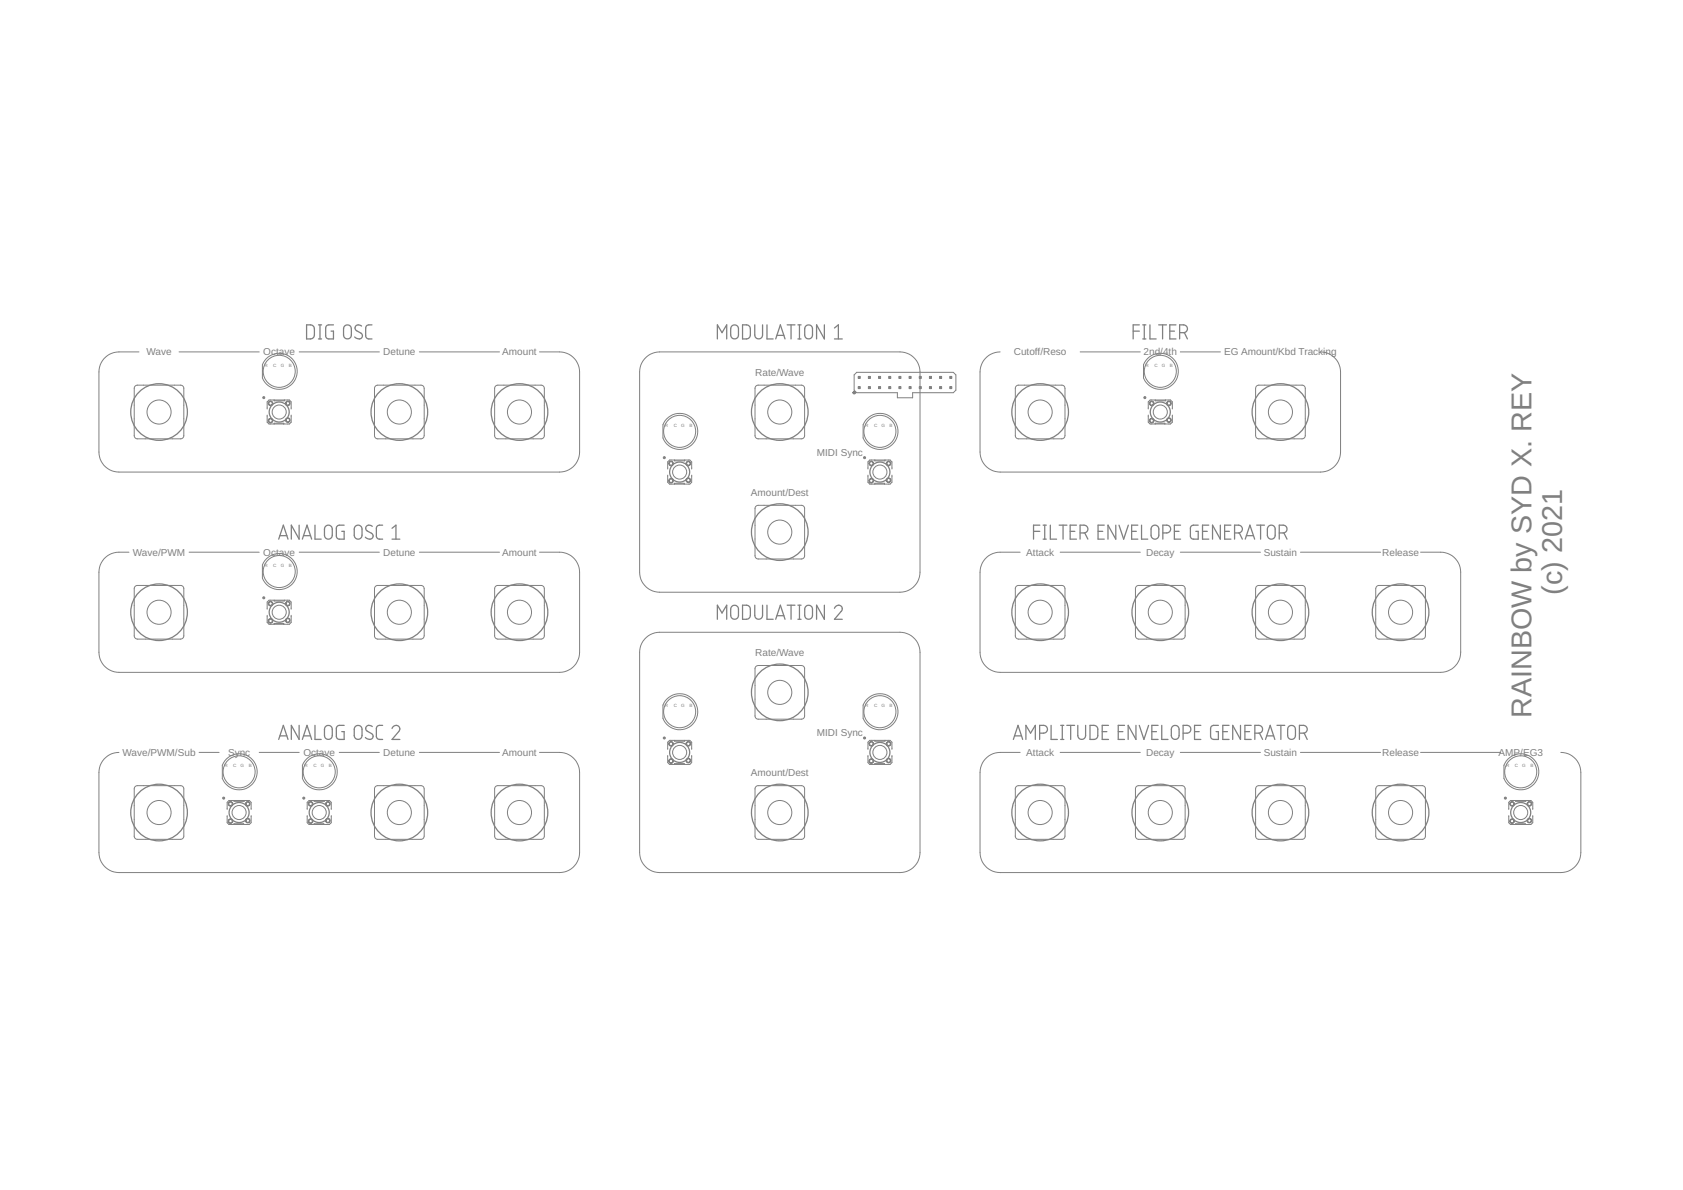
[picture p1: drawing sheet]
<svg xmlns="http://www.w3.org/2000/svg" width="420mm" height="297mm" viewBox="0 0 420 297" stroke-linecap="round" stroke-linejoin="round" font-family="sans-serif">
<g fill="none" stroke="#808080" stroke-width=".25">
<path d="M33.7 96.4l.6-.3h10.8l.6 .3 .2 .5v11.8l-.2 .6-.6 .2h-10.8l-.6-.2-.2-.6v-11.8zM34.7 87.8h-5a5 5 0 0 0-5 5v20a5 5 0 0 0 5 5h110a5 5 0 0 0 5-5v-20a5 5 0 0 0-5-5h-5M44.7 87.8h20M68.4 99.8v.3h2.6v-.3M74.7 87.8h20M93.7 96.4l.6-.3h10.8l.6 .3 .2 .5v11.8l-.2 .6-.6 .2h-10.8l-.6-.2-.2-.6v-11.8zM104.7 87.8h20M123.7 96.4l.6-.3h10.8l.6 .3 .2 .5v11.8l-.2 .6-.6 .2h-10.8l-.6-.2-.2-.6v-11.8zM161.4 89.1l1.5-.9 1.8-.4h60a5 5 0 0 1 5 5v50a5 5 0 0 1-5 5h-60a5 5 0 0 1-5-5v-50l.3-1.7 .6-1.1zM188.7 96.4l.6-.3h10.8l.5 .3 .3 .5v11.8l-.3 .6-.5 .2h-10.8l-.6-.2-.2-.6v-11.8zM213.9 92.9h24.1l.6 .7v3.8l-.6 .6h-10.2v1.3h-3.8v-1.3h-10.1l-.7-.6v-3.8zM249.7 87.8a5 5 0 0 0-5 5v20a5 5 0 0 0 5 5h80a5 5 0 0 0 5-5v-20a5 5 0 0 0-5-5"/>
<path d="M253.7 96.4l.6-.3h10.8l.5 .3 .3 .5v11.8l-.3 .6-.5 .2h-10.8l-.6-.2-.2-.6v-11.8zM269.7 87.8h15M288.4 99.8v.3h2.5v-.3M294.7 87.8h10M313.7 96.4l.6-.3h10.8l.5 .3 .3 .5v11.8l-.3 .6-.5 .2h-10.8l-.6-.2-.2-.6v-11.8zM66.7 103.6v1.8l.5 .4h5l.5-.4v-1.8M66.7 102.1v-1.8l.5-.5h5l.5 .5v1.8M68.4 105.8v-.2h2.4v.2M166.7 118.6v1.8l.5 .4h5l.5-.4v-1.8M166.7 117.1v-1.8l.5-.5h5l.5 .5v1.8M168.4 114.8v.2h2.5v-.2M216.7 118.6v1.8l.4 .4h5.1l.5-.4v-1.8"/>
<path d="M216.7 117.1v-1.8l.4-.5h5.1l.5 .5v1.8M218.4 114.8v.2h2.5v-.2M286.7 103.6v1.8l.4 .4h5.1l.5-.4v-1.8M286.7 102.1v-1.8l.4-.5h5.1l.5 .5v1.8M288.4 105.8v-.2h2.4v.2M32.2 137.8a9.1 9.1 0 0 0-4.3 .4 5 5 0 0 0-3.2 4.6v20a5 5 0 0 0 5 5h110a5 5 0 0 0 5-5v-20a5 5 0 0 0-5-5h-5M47.2 137.8h17.5M74.7 137.8h20M104.7 137.8h20M168.4 120.8v-.2h2.4v.2M188.7 126.4l.6-.3h10.8l.5 .3 .3 .5v11.8l-.3 .6-.5 .2h-10.8l-.6-.2-.2-.6v-11.8zM218.4 120.8v-.2h2.4v.2"/>
<path d="M254.7 137.8h-5a5 5 0 0 0-5 5v20a5 5 0 0 0 5 5h110a5 5 0 0 0 5-5v-20a5 5 0 0 0-5-5h-5.1M264.7 137.8h20M294.7 137.8h20M324.7 137.8h20M33.7 146.4l.6-.3h10.8l.6 .3 .2 .5v11.8l-.2 .6-.6 .2h-10.8l-.6-.2-.2-.6v-11.8zM66.7 152.1v-1.8l.5-.5h5l.5 .5v1.8M66.7 153.6v1.8l.5 .4h5l.5-.4v-1.8M68.4 149.8v.2h2.6v-.2M68.4 155.8v-.2h2.4v.2M93.7 146.4l.6-.3h10.8l.6 .3 .2 .5v11.8l-.2 .6-.6 .2h-10.8l-.6-.2-.2-.6v-11.8zM123.7 146.4l.6-.3h10.8l.6 .3 .2 .5v11.8l-.2 .6-.6 .2h-10.8l-.6-.2-.2-.6v-11.8zM161.4 159.1l1.5-.9 1.8-.4h60a5 5 0 0 1 5 5v50a5 5 0 0 1-5 5h-60a5 5 0 0 1-5-5v-50l.3-1.7 .6-1.1z"/>
<path d="M253.7 146.4l.6-.3h10.8l.5 .3 .3 .5v11.8l-.3 .6-.5 .2h-10.8l-.6-.2-.2-.6v-11.8zM283.7 146.4l.6-.3h10.8l.5 .3 .3 .5v11.8l-.3 .6-.5 .2h-10.8l-.6-.2-.2-.6v-11.8zM313.7 146.4l.6-.3h10.8l.5 .3 .3 .5v11.8l-.3 .6-.5 .2h-10.8l-.6-.2-.2-.6v-11.8zM343.7 146.4l.6-.3h10.7l.6 .3 .3 .5v11.8l-.3 .6-.6 .2h-10.7l-.6-.2-.2-.6v-11.8zM188.7 166.3l.6-.2h10.8l.5 .2 .3 .6v11.8l-.3 .6-.5 .2h-10.8l-.6-.2-.2-.6v-11.8zM29.7 187.8a5 5 0 0 0-5 5v20a5 5 0 0 0 5 5h110a5 5 0 0 0 5-5v-20a5 5 0 0 0-5-5h-5M33.7 196.3l.6-.2h10.8l.6 .2 .2 .6v11.8l-.2 .6-.6 .2h-10.8l-.6-.2-.2-.6v-11.8zM49.7 187.8h5M58.4 199.8v.2h2.6v-.2M64.7 187.8h10M78.4 199.8v.2h2.6v-.2M84.7 187.8h10"/>
<path d="M93.7 196.3l.6-.2h10.8l.6 .2 .2 .6v11.8l-.2 .6-.6 .2h-10.8l-.6-.2-.2-.6v-11.8zM104.7 187.8h20M123.7 196.3l.6-.2h10.8l.6 .2 .2 .6v11.8l-.2 .6-.6 .2h-10.8l-.6-.2-.2-.6v-11.8zM166.7 187v-1.7l.5-.5h5l.5 .5v1.7M166.7 188.6v1.8l.5 .4h5l.5-.4v-1.8M168.4 184.8v.2h2.5v-.2M168.4 190.8v-.2h2.4v.2M188.7 196.3l.6-.2h10.8l.5 .2 .3 .6v11.8l-.3 .6-.5 .2h-10.8l-.6-.2-.2-.6v-11.8zM216.7 187v-1.7l.4-.5h5.1l.5 .5v1.7M216.7 188.6v1.8l.4 .4h5.1l.5-.4v-1.8M218.4 184.8v.2h2.5v-.2M218.4 190.8v-.2h2.4v.2"/>
<path d="M253.7 196.3l.6-.2h10.8l.5 .2 .3 .6v11.8l-.3 .6-.5 .2h-10.8l-.6-.2-.2-.6v-11.8zM254.7 187.8h-5a5 5 0 0 0-5 5v20a5 5 0 0 0 5 5h140a5 5 0 0 0 5-5v-20a5 5 0 0 0-5-5M264.7 187.8h20M283.7 196.3l.6-.2h10.8l.5 .2 .3 .6v11.8l-.3 .6-.5 .2h-10.8l-.6-.2-.2-.6v-11.8zM294.7 187.8h20M313.7 196.3l.6-.2h10.8l.5 .2 .3 .6v11.8l-.3 .6-.5 .2h-10.8l-.6-.2-.2-.6v-11.8zM324.7 187.8h20M343.7 196.3l.6-.2h10.7l.6 .2 .3 .6v11.8l-.3 .6-.6 .2h-10.7l-.6-.2-.2-.6v-11.8zM354.6 187.8h20M378.4 199.8v.2h2.5v-.2M56.7 203.6v1.8l.4 .4h5.1l.5-.4v-1.8M56.7 202.1v-1.8l.4-.5h5.1l.5 .5v1.8"/>
<path d="M58.4 205.8v-.2h2.4v.2M76.7 203.6v1.8l.5 .4h5l.5-.4v-1.8M76.7 202.1v-1.8l.5-.5h5l.5 .5v1.8M78.4 205.8v-.2h2.4v.2M376.7 203.6v1.8l.4 .4h5.1l.5-.4v-1.8M376.7 202.1v-1.8l.4-.5h5.1l.5 .5v1.8M378.4 205.8v-.2h2.4v.2"/>
<circle cx="69.7" cy="92.7" r="4.5"/>
<circle cx="69.7" cy="92.7" r="4"/>
<circle cx="289.7" cy="92.7" r="4.5"/>
<circle cx="289.7" cy="92.7" r="4"/>
<circle cx="39.7" cy="102.8" r="3"/>
<circle cx="69.7" cy="102.8" r="1.76"/>
<circle cx="99.7" cy="102.8" r="3"/>
<circle cx="129.7" cy="102.8" r="3"/>
<circle cx="169.7" cy="107.7" r="4"/>
<circle cx="169.7" cy="117.8" r="1.76"/>
<circle cx="169.7" cy="107.7" r="4.5"/>
<circle cx="194.7" cy="102.8" r="3"/>
<circle cx="219.7" cy="107.7" r="4"/>
<circle cx="219.7" cy="117.8" r="1.76"/>
<circle cx="219.7" cy="107.7" r="4.5"/>
<circle cx="259.7" cy="102.8" r="3"/>
<circle cx="289.7" cy="102.8" r="1.76"/>
<circle cx="319.7" cy="102.8" r="3"/>
<circle cx="194.7" cy="132.8" r="3"/>
<circle cx="39.7" cy="152.8" r="3"/>
<circle cx="69.7" cy="142.7" r="4"/>
<circle cx="69.7" cy="142.7" r="4.5"/>
<circle cx="69.7" cy="152.8" r="1.76"/>
<circle cx="99.7" cy="152.8" r="3"/>
<circle cx="129.7" cy="152.8" r="3"/>
<circle cx="259.7" cy="152.8" r="3"/>
<circle cx="289.7" cy="152.8" r="3"/>
<circle cx="319.7" cy="152.8" r="3"/>
<circle cx="349.7" cy="152.8" r="3"/>
<circle cx="169.7" cy="177.7" r="4"/>
<circle cx="169.7" cy="177.7" r="4.5"/>
<circle cx="194.7" cy="172.8" r="3"/>
<circle cx="219.7" cy="177.7" r="4"/>
<circle cx="219.7" cy="177.7" r="4.5"/>
<circle cx="59.7" cy="192.6" r="4.5"/>
<circle cx="59.7" cy="192.7" r="4"/>
<circle cx="79.7" cy="192.6" r="4.5"/>
<circle cx="79.7" cy="192.7" r="4"/>
<circle cx="169.7" cy="187.8" r="1.76"/>
<circle cx="219.7" cy="187.8" r="1.76"/>
<circle cx="379.6" cy="192.6" r="4.5"/>
<circle cx="379.6" cy="192.7" r="4"/>
<circle cx="39.7" cy="202.8" r="3"/>
<circle cx="59.7" cy="202.8" r="1.76"/>
<circle cx="79.7" cy="202.8" r="1.76"/>
<circle cx="99.7" cy="202.8" r="3"/>
<circle cx="129.7" cy="202.8" r="3"/>
<circle cx="194.7" cy="202.8" r="3"/>
<circle cx="259.7" cy="202.8" r="3"/>
<circle cx="289.7" cy="202.8" r="3"/>
<circle cx="319.7" cy="202.8" r="3"/>
<circle cx="349.7" cy="202.8" r="3"/>
<circle cx="379.6" cy="202.8" r="1.76"/>
</g>
<g fill="#808080" stroke="#808080" stroke-width=".25">
<path d="M213.1 97.7a.32 .32 0 0 1 .4 .2 .32 .32 0 0 1-.2 .4 .32 .32 0 0 1-.4-.3h.1a.19 .19 0 0 1 .3-.1 .19 .19 0 0 1 0 .3l-.4-.2z" fill-rule="evenodd"/>
<path d="M67.1 104.6a.58 .58 0 0 1 .9 .1 .58 .58 0 0 1-.3 .9 .58 .58 0 0 1-.7-.6h.1a.43 .43 0 0 1 .6-.4 .43 .43 0 0 1 .2 .6 .43 .43 0 0 1-.8 0l-.1-.2z" fill-rule="evenodd"/>
<path d="M71.4 104.5a.58 .58 0 0 1 1 .1 .58 .58 0 0 1-.4 .8 .58 .58 0 0 1-.7-.5h.1a.43 .43 0 0 1 .6-.5 .43 .43 0 0 1 .2 .7 .43 .43 0 0 1-.7-.1l-.2-.1z" fill-rule="evenodd"/>
<path d="M71.4 100.3a.58 .58 0 0 1 1 .1 .58 .58 0 0 1-.4 .8 .58 .58 0 0 1-.7-.5h.1a.43 .43 0 0 1 .6-.5 .43 .43 0 0 1 .2 .7 .43 .43 0 0 1-.7-.1l-.2-.1z" fill-rule="evenodd"/>
<path d="M67.1 100.3a.58 .58 0 0 1 .9 .1 .58 .58 0 0 1-.3 .8 .58 .58 0 0 1-.7-.5h.1a.43 .43 0 0 1 .6-.5 .43 .43 0 0 1 .2 .7 .43 .43 0 0 1-.8-.1l-.1-.1z" fill-rule="evenodd"/>
<path d="M67.1 154.6a.58 .58 0 0 1 .9 .1 .58 .58 0 0 1-.3 .9 .58 .58 0 0 1-.7-.6h.1a.44 .44 0 0 1 .6-.4 .44 .44 0 0 1 .2 .7 .44 .44 0 0 1-.8-.1l-.1-.2z" fill-rule="evenodd"/>
<path d="M71.4 154.5a.58 .58 0 0 1 1 .1 .58 .58 0 0 1-.4 .8 .58 .58 0 0 1-.7-.5h.1a.44 .44 0 0 1 .6-.5 .44 .44 0 0 1 .2 .7 .44 .44 0 0 1-.7-.1l-.2-.1z" fill-rule="evenodd"/>
<path d="M71.4 150.3a.58 .58 0 0 1 1 .1 .58 .58 0 0 1-.4 .8 .58 .58 0 0 1-.7-.5h.1a.44 .44 0 0 1 .6-.5 .44 .44 0 0 1 .2 .7 .44 .44 0 0 1-.7-.1l-.2-.1z" fill-rule="evenodd"/>
<path d="M67.1 150.3a.58 .58 0 0 1 .9 .1 .58 .58 0 0 1-.3 .8 .58 .58 0 0 1-.7-.5h.1a.44 .44 0 0 1 .6-.5 .44 .44 0 0 1 .2 .7 .44 .44 0 0 1-.8-.1l-.1-.1z" fill-rule="evenodd"/>
<path d="M77.1 204.6a.59 .59 0 0 1 1 .1 .59 .59 0 0 1-.4 .9 .59 .59 0 0 1-.8-.6h.2a.43 .43 0 0 1 .6-.4 .43 .43 0 0 1 .1 .7 .43 .43 0 0 1-.7-.2l-.2-.1z" fill-rule="evenodd"/>
<path d="M81.4 204.4a.59 .59 0 0 1 1 .2 .59 .59 0 0 1-.4 .8 .59 .59 0 0 1-.7-.5h.1a.43 .43 0 0 1 .6-.4 .43 .43 0 0 1 .1 .7 .43 .43 0 0 1-.7-.2l-.1-.1z" fill-rule="evenodd"/>
<path d="M81.4 200.2a.59 .59 0 0 1 1 .2 .59 .59 0 0 1-.4 .8 .59 .59 0 0 1-.7-.5h.1a.43 .43 0 0 1 .6-.4 .43 .43 0 0 1 .1 .7 .43 .43 0 0 1-.7-.2l-.1-.1z" fill-rule="evenodd"/>
<path d="M77.1 200.2a.59 .59 0 0 1 1 .2 .59 .59 0 0 1-.4 .8 .59 .59 0 0 1-.8-.5h.2a.43 .43 0 0 1 .6-.4 .43 .43 0 0 1 .1 .7 .43 .43 0 0 1-.7-.2l-.2-.1z" fill-rule="evenodd"/>
<path d="M57.1 204.6a.58 .58 0 0 1 .9 .1 .58 .58 0 0 1-.3 .8 .58 .58 0 0 1-.7-.5h.1a.43 .43 0 0 1 .6-.4 .43 .43 0 0 1 .1 .7 .43 .43 0 0 1-.7-.2l-.1-.1z" fill-rule="evenodd"/>
<path d="M61.4 204.4a.58 .58 0 0 1 1 .1 .58 .58 0 0 1-.4 .9 .58 .58 0 0 1-.7-.5h.1a.43 .43 0 0 1 .6-.4 .43 .43 0 0 1 .1 .7 .43 .43 0 0 1-.7-.2l-.1-.1z" fill-rule="evenodd"/>
<path d="M61.4 200.2a.58 .58 0 0 1 1 .2 .58 .58 0 0 1-.4 .8 .58 .58 0 0 1-.7-.5h.1a.43 .43 0 0 1 .6-.4 .43 .43 0 0 1 .1 .7 .43 .43 0 0 1-.7-.2l-.1-.1z" fill-rule="evenodd"/>
<path d="M57.1 200.2a.58 .58 0 0 1 .9 .2 .58 .58 0 0 1-.3 .8 .58 .58 0 0 1-.7-.5h.1a.43 .43 0 0 1 .6-.4 .43 .43 0 0 1 .1 .7 .43 .43 0 0 1-.7-.2l-.1-.1z" fill-rule="evenodd"/>
<path d="M287.1 104.6a.59 .59 0 0 1 .9 .1 .59 .59 0 0 1-.4 .9 .59 .59 0 0 1-.7-.6h.2a.43 .43 0 0 1 .6-.4 .43 .43 0 0 1 .1 .7 .43 .43 0 0 1-.7-.1l-.2-.2z" fill-rule="evenodd"/>
<path d="M291.4 104.5a.59 .59 0 0 1 .9 .1 .59 .59 0 0 1-.3 .8 .59 .59 0 0 1-.8-.5h.2a.43 .43 0 0 1 .6-.4 .43 .43 0 0 1 .1 .7 .43 .43 0 0 1-.7-.2l-.2-.1z" fill-rule="evenodd"/>
<path d="M291.4 100.3a.59 .59 0 0 1 .9 .1 .59 .59 0 0 1-.3 .9 .59 .59 0 0 1-.8-.6h.2a.43 .43 0 0 1 .6-.4 .43 .43 0 0 1 .1 .7 .43 .43 0 0 1-.7-.2l-.2-.1z" fill-rule="evenodd"/>
<path d="M287.1 100.3a.59 .59 0 0 1 .9 .1 .59 .59 0 0 1-.4 .9 .59 .59 0 0 1-.7-.6h.2a.43 .43 0 0 1 .6-.4 .43 .43 0 0 1 .1 .7 .43 .43 0 0 1-.7-.2l-.2-.1z" fill-rule="evenodd"/>
<path d="M377.1 204.6a.58 .58 0 0 1 .9 .1 .58 .58 0 0 1-.3 .8 .58 .58 0 0 1-.8-.5h.2a.42 .42 0 0 1 .5-.5 .42 .42 0 0 1 .2 .7 .42 .42 0 0 1-.7-.1l-.2-.1z" fill-rule="evenodd"/>
<path d="M381.4 204.4a.58 .58 0 0 1 .9 .1 .58 .58 0 0 1-.3 .9 .58 .58 0 0 1-.8-.5h.2a.42 .42 0 0 1 .5-.5 .42 .42 0 0 1 .2 .7 .42 .42 0 0 1-.7-.1l-.2-.1z" fill-rule="evenodd"/>
<path d="M381.4 200.2a.58 .58 0 0 1 .9 .2 .58 .58 0 0 1-.3 .8 .58 .58 0 0 1-.8-.5h.2a.42 .42 0 0 1 .5-.5 .42 .42 0 0 1 .2 .7 .42 .42 0 0 1-.7-.1l-.2-.1z" fill-rule="evenodd"/>
<path d="M377.1 200.2a.58 .58 0 0 1 .9 .2 .58 .58 0 0 1-.3 .8 .58 .58 0 0 1-.8-.5h.2a.42 .42 0 0 1 .5-.5 .42 .42 0 0 1 .2 .7 .42 .42 0 0 1-.7-.1l-.2-.1z" fill-rule="evenodd"/>
<path d="M167.1 119.6a.58 .58 0 0 1 .9 .1 .58 .58 0 0 1-.3 .9 .58 .58 0 0 1-.8-.6h.2a.43 .43 0 0 1 .6-.4 .43 .43 0 0 1 .1 .7 .43 .43 0 0 1-.7-.1l-.2-.2z" fill-rule="evenodd"/>
<path d="M171.4 119.5a.58 .58 0 0 1 .9 .1 .58 .58 0 0 1-.3 .8 .58 .58 0 0 1-.7-.5h.1a.43 .43 0 0 1 .6-.5 .43 .43 0 0 1 .2 .7 .43 .43 0 0 1-.8-.1l-.1-.1z" fill-rule="evenodd"/>
<path d="M171.4 115.3a.58 .58 0 0 1 .9 .1 .58 .58 0 0 1-.3 .8 .58 .58 0 0 1-.7-.5h.1a.43 .43 0 0 1 .6-.4 .43 .43 0 0 1 .2 .6 .43 .43 0 0 1-.8-.1l-.1-.1z" fill-rule="evenodd"/>
<path d="M167.1 115.3a.58 .58 0 0 1 .9 .1 .58 .58 0 0 1-.3 .8 .58 .58 0 0 1-.8-.5h.2a.43 .43 0 0 1 .6-.4 .43 .43 0 0 1 .1 .6 .43 .43 0 0 1-.7-.1l-.2-.1z" fill-rule="evenodd"/>
<path d="M217.1 119.6a.58 .58 0 0 1 .9 .1 .58 .58 0 0 1-.3 .9 .58 .58 0 0 1-.8-.6h.2a.43 .43 0 0 1 .6-.4 .43 .43 0 0 1 .1 .7 .43 .43 0 0 1-.7-.1l-.2-.2z" fill-rule="evenodd"/>
<path d="M221.4 119.5a.58 .58 0 0 1 .9 .1 .58 .58 0 0 1-.3 .8 .58 .58 0 0 1-.7-.5h.1a.43 .43 0 0 1 .6-.5 .43 .43 0 0 1 .1 .7 .43 .43 0 0 1-.7-.1l-.1-.1z" fill-rule="evenodd"/>
<path d="M221.4 115.3a.58 .58 0 0 1 .9 .1 .58 .58 0 0 1-.3 .8 .58 .58 0 0 1-.7-.5h.1a.43 .43 0 0 1 .6-.4 .43 .43 0 0 1 .1 .6 .43 .43 0 0 1-.7-.1l-.1-.1z" fill-rule="evenodd"/>
<path d="M217.1 115.3a.58 .58 0 0 1 .9 .1 .58 .58 0 0 1-.3 .8 .58 .58 0 0 1-.8-.5h.2a.43 .43 0 0 1 .6-.4 .43 .43 0 0 1 .1 .6 .43 .43 0 0 1-.7-.1l-.2-.1z" fill-rule="evenodd"/>
<path d="M167.1 189.6a.58 .58 0 0 1 .9 .1 .58 .58 0 0 1-.3 .8 .58 .58 0 0 1-.8-.5h.2a.43 .43 0 0 1 .6-.4 .43 .43 0 0 1 .1 .6 .43 .43 0 0 1-.7-.1l-.2-.1z" fill-rule="evenodd"/>
<path d="M171.4 189.4a.58 .58 0 0 1 .9 .2 .58 .58 0 0 1-.3 .8 .58 .58 0 0 1-.7-.6h.1a.43 .43 0 0 1 .6-.4 .43 .43 0 0 1 .2 .7 .43 .43 0 0 1-.8-.1l-.1-.2z" fill-rule="evenodd"/>
<path d="M171.4 185.3a.58 .58 0 0 1 .9 .1 .58 .58 0 0 1-.3 .8 .58 .58 0 0 1-.7-.5h.1a.43 .43 0 0 1 .6-.5 .43 .43 0 0 1 .2 .7 .43 .43 0 0 1-.8-.1l-.1-.1z" fill-rule="evenodd"/>
<path d="M167.1 185.3a.58 .58 0 0 1 .9 .1 .58 .58 0 0 1-.3 .8 .58 .58 0 0 1-.8-.5h.2a.43 .43 0 0 1 .6-.5 .43 .43 0 0 1 .1 .7 .43 .43 0 0 1-.7-.1l-.2-.1z" fill-rule="evenodd"/>
<path d="M217.1 189.6a.58 .58 0 0 1 .9 .1 .58 .58 0 0 1-.3 .8 .58 .58 0 0 1-.8-.5h.2a.43 .43 0 0 1 .6-.4 .43 .43 0 0 1 .1 .6 .43 .43 0 0 1-.7-.1l-.2-.1z" fill-rule="evenodd"/>
<path d="M221.4 189.4a.58 .58 0 0 1 .9 .2 .58 .58 0 0 1-.3 .8 .58 .58 0 0 1-.7-.6h.1a.43 .43 0 0 1 .6-.4 .43 .43 0 0 1 .1 .7 .43 .43 0 0 1-.7-.1l-.1-.2z" fill-rule="evenodd"/>
<path d="M221.4 185.3a.58 .58 0 0 1 .9 .1 .58 .58 0 0 1-.3 .8 .58 .58 0 0 1-.7-.5h.1a.43 .43 0 0 1 .6-.5 .43 .43 0 0 1 .1 .7 .43 .43 0 0 1-.7-.1l-.1-.1z" fill-rule="evenodd"/>
<path d="M217.1 185.3a.58 .58 0 0 1 .9 .1 .58 .58 0 0 1-.3 .8 .58 .58 0 0 1-.8-.5h.2a.43 .43 0 0 1 .6-.5 .43 .43 0 0 1 .1 .7 .43 .43 0 0 1-.7-.1l-.2-.1z" fill-rule="evenodd"/>
<circle cx="65.8" cy="99.3" r=".25"/>
<circle cx="65.8" cy="149.2" r=".25"/>
<circle cx="75.8" cy="199.2" r=".25"/>
<circle cx="55.8" cy="199.2" r=".25"/>
<circle cx="285.8" cy="99.3" r=".25"/>
<circle cx="375.8" cy="199.2" r=".25"/>
<circle cx="165.8" cy="114.2" r=".25"/>
<circle cx="215.8" cy="114.2" r=".25"/>
<circle cx="165.8" cy="184.2" r=".25"/>
<circle cx="215.8" cy="184.2" r=".25"/>
</g>
<g fill="#808080" stroke="#808080" stroke-width=".25">
<path d="M216.8 96.5h.5v.5h-.5z"/>
<path d="M214.2 96.5h.6v.5h-.6z"/>
<path d="M219.3 96.5h.5v.5h-.5z"/>
<path d="M224.4 96.5h.5v.5h-.5z"/>
<path d="M221.9 96.5h.5v.5h-.5z"/>
<path d="M226.9 96.5h.6v.5h-.6z"/>
<path d="M214.2 94h.6v.5h-.6z"/>
<path d="M216.8 94h.5v.5h-.5z"/>
<path d="M219.3 94h.5v.5h-.5z"/>
<path d="M221.9 94h.5v.5h-.5z"/>
<path d="M224.4 94h.5v.5h-.5z"/>
<path d="M226.9 94h.6v.5h-.6z"/>
<path d="M232 96.5h.5v.5h-.5z"/>
<path d="M229.5 96.5h.5v.5h-.5z"/>
<path d="M229.5 94h.5v.5h-.5z"/>
<path d="M232 94h.5v.5h-.5z"/>
<path d="M234.6 94h.5v.5h-.5z"/>
<path d="M237.1 94h.5v.5h-.5z"/>
<path d="M234.6 96.5h.5v.5h-.5z"/>
<path d="M237.1 96.5h.5v.5h-.5z"/>
</g>
<g fill="none" stroke="#808080" stroke-width=".32">
<path d="M76.5 81.1a1.73 1.73 0 0 1 1.7 .3l.3 .7v1.5l-.3 .7a1.73 1.73 0 0 1-1.7 .3zM79.5 81.1h.8M79.5 84.6h.8M79.9 81.1v3.5M83.2 81.1h-1.4l-.4 .3-.1 2.4 .4 .7 1.5 .1v-1.9h-.5M86.1 81.3a.97 .97 0 0 1 1-.1 .97 .97 0 0 1 .6 .9v1.5a.97 .97 0 0 1-1 1 .97 .97 0 0 1-.9-1v-1.5zM90.3 81.4a.87 .87 0 0 0-1.3-.2 .87 .87 0 0 0 0 1.3l1.1 .6a.84 .84 0 0 1 .2 1.3 .84 .84 0 0 1-1.2 .1l-.6-.4M92.9 81.1a1.37 1.37 0 0 0-1.5 .3l-.1 .5v2.1l.6 .6h1M179.1 84.6v-3.5l1.2 1.9 1.1-1.9v3.5M182.8 81.3a.97 .97 0 0 1 1-.1 .97 .97 0 0 1 .6 .9v1.5a.97 .97 0 0 1-1 1 .97 .97 0 0 1-1-1v-1.5zM185.4 81.1a1.73 1.73 0 0 1 1.6 .3l.3 .7v1.5l-.3 .7a1.73 1.73 0 0 1-1.6 .3zM188.4 81.1v2.5a.97 .97 0 0 0 1 1 .97 .97 0 0 0 1-1v-2.5"/>
<path d="M191.5 81.1v3.5h1.5M193.7 84.6l1.1-3.5 1.2 3.5M194 83.7h1.7M196.5 81.1h2M197.5 81.1v3.5M199.2 81.1h.8M199.2 84.6h.8M199.6 81.1v3.5M201.2 81.3a.97 .97 0 0 1 1.1-.1 .97 .97 0 0 1 .5 .9v1.5a.97 .97 0 0 1-.9 1 .97 .97 0 0 1-1-1v-1.5zM205.8 81.1v3.5l-1.9-3.5v3.5M208.3 84.6h2M208.3 81.9l1-.8v3.5"/>
<path d="M282.9 82.7h1.5M284.4 81.1h-1.5v3.5M285.3 81.1h.8M285.3 84.6h.8M285.7 81.1v3.5M287.1 81.1v3.5h1.5M289.3 81.1h1.9M290.2 81.1v3.5M292 82.7h1.2M293.6 81.1h-1.6v3.5h1.6M294.5 83a1.72 1.72 0 0 0 1.7-.3 .97 .97 0 0 0 .2-1 .97 .97 0 0 0-.9-.6h-1v3.5M295.7 83l.7 1.6"/>
<path d="M69.6 134.6l1.1-3.5 1.2 3.5M69.9 133.7h1.7M74.7 131.1v3.5l-2-3.5v3.5M75.5 134.6l1.1-3.5 1.2 3.5M75.8 133.7h1.7M78.6 131.1v3.5h1.6M81.3 131.3a.97 .97 0 0 1 1.1-.1 .97 .97 0 0 1 .6 .9v1.5a.97 .97 0 0 1-1 1 .97 .97 0 0 1-1-1v-1.5zM85.9 131.1h-1.4l-.5 .5v2.4l.3 .5 1.6 .1v-2h-.6M88.8 131.3a.97 .97 0 0 1 1-.1 .97 .97 0 0 1 .6 .9v1.5a.97 .97 0 0 1-1 1 .97 .97 0 0 1-1-1v-1.5zM92.9 131.4a.87 .87 0 0 0-1.3-.2 .87 .87 0 0 0 .1 1.3l1.1 .6a.84 .84 0 0 1 .2 1.2 .84 .84 0 0 1-1.3 .2l-.5-.4M95.5 131.1a1.37 1.37 0 0 0-1.4 .3l-.1 .5 .1 2.3 .4 .4h1M97.9 134.6h1.9"/>
<path d="M97.9 131.9l.9-.8v3.5M258 132.6h1.6M259.6 131.1h-1.6v3.5M260.4 134.6h.8M260.4 131.1h.8M260.8 131.1v3.5M262.2 131.1v3.5h1.6M264.4 131.1h2M265.4 131.1v3.5M267.2 132.6h1.1M268.7 131.1h-1.5v3.5h1.5M269.6 133a1.72 1.72 0 0 0 1.8-.3 .97 .97 0 0 0 .1-1 .97 .97 0 0 0-.9-.6h-1v3.5"/>
<path d="M270.8 133l.8 1.6M274.1 132.6h1.2M275.7 131.1h-1.6v3.5h1.6M278.6 131.1v3.5l-2-3.5v3.5M279.4 131.1l1.1 3.5 1.2-3.5M282.5 132.6h1.2M284.1 131.1h-1.6v3.5h1.6M285 131.1v3.5h1.5M287.7 131.3a.97 .97 0 0 1 1-.1 .97 .97 0 0 1 .6 .9v1.5a.97 .97 0 0 1-1 1 .97 .97 0 0 1-.9-1v-1.5zM290.3 133a1.72 1.72 0 0 0 1.7-.3 .97 .97 0 0 0 .2-1 .97 .97 0 0 0-.9-.6h-1v3.5M293.2 132.6h1.1M294.7 131.1h-1.5v3.5h1.5"/>
<path d="M299.1 131.1h-1.4l-.5 .5v2.4l.4 .5 1.5 .1v-2h-.6M300.2 132.6h1.2M301.8 131.1h-1.6v3.5h1.6M304.7 131.1v3.5l-2-3.5v3.5M305.7 132.6h1.2M307.3 131.1h-1.6v3.5h1.6M308.2 133a1.72 1.72 0 0 0 1.7-.3 .97 .97 0 0 0 .2-1 .97 .97 0 0 0-.9-.6h-1v3.5M309.4 133l.8 1.6M310.9 134.6l1.1-3.5 1.2 3.5M311.2 133.7h1.7M313.7 131.1h2M314.7 131.1v3.5"/>
<path d="M316.7 131.3a.97 .97 0 0 1 1.1-.1 .97 .97 0 0 1 .5 .9v1.5a.97 .97 0 0 1-.9 1 .97 .97 0 0 1-1-1v-1.5zM319.4 133a1.72 1.72 0 0 0 1.7-.3 .97 .97 0 0 0 .1-1 .97 .97 0 0 0-.9-.6h-.9v3.5M320.5 133l.8 1.6M179.1 154.6v-3.5l1.2 1.9 1.1-1.9v3.5M182.8 151.3a.96 .96 0 0 1 1-.1 .96 .96 0 0 1 .6 .8v1.6a.97 .97 0 0 1-1 1 .97 .97 0 0 1-1-1v-1.6zM185.4 151.1a1.73 1.73 0 0 1 1.6 .3l.3 .6v1.6l-.3 .7a1.73 1.73 0 0 1-1.6 .3zM188.4 151.1v2.5a.97 .97 0 0 0 1 1 .97 .97 0 0 0 1-1v-2.5M191.5 151.1v3.5h1.5M193.7 154.6l1.1-3.5 1.2 3.5M194 153.7h1.7M196.5 151.1h2M197.5 151.1v3.5"/>
<path d="M199.2 151.1h.8M199.2 154.6h.8M199.6 151.1v3.5M201.2 151.3a.96 .96 0 0 1 1.1-.1 .96 .96 0 0 1 .5 .8v1.6a.97 .97 0 0 1-.9 1 .97 .97 0 0 1-1-1v-1.6zM205.8 151.1v3.5l-1.9-3.5v3.5M208.3 151.8a.96 .96 0 0 1 1.4-.7 .96 .96 0 0 1 .3 1.5l-1.7 2h2M69.6 184.6l1.1-3.5 1.2 3.5M69.9 183.7h1.7M74.7 181.1v3.5l-2-3.5v3.5M75.5 184.6l1.1-3.5 1.2 3.5M75.8 183.7h1.7M78.6 181.1v3.5h1.6"/>
<path d="M81.3 181.3a.97 .97 0 0 1 1.1-.2 .97 .97 0 0 1 .6 .9v1.6a.97 .97 0 0 1-1 1 .97 .97 0 0 1-1-1v-1.6zM85.9 181.1h-1.4l-.5 .5v2.4l.3 .5 1.6 .1v-2h-.6M88.8 181.3a.97 .97 0 0 1 1-.2 .97 .97 0 0 1 .6 .9v1.6a.97 .97 0 0 1-1 1 .97 .97 0 0 1-1-1v-1.6zM92.9 181.4a.87 .87 0 0 0-1.3-.2 .87 .87 0 0 0 .1 1.3l1.1 .6a.84 .84 0 0 1 .2 1.2 .84 .84 0 0 1-1.3 .1l-.5-.3M95.5 181.1a1.37 1.37 0 0 0-1.4 .3l-.1 .4v2.2l.3 .5 1.2 .1M97.9 181.8a.96 .96 0 0 1 1.3-.7 .96 .96 0 0 1 .3 1.5l-1.6 2h1.9M253 184.6l1.1-3.5 1.2 3.5M253.3 183.7h1.7M256.1 184.6v-3.5l1.2 1.9 1.2-1.9v3.5M259.5 183a1.72 1.72 0 0 0 1.8-.3 .97 .97 0 0 0 .1-1.1 .97 .97 0 0 0-.9-.5h-1v3.5M262.4 181.1v3.5h1.6M264.8 184.6h.8"/>
<path d="M264.8 181.1h.8M265.2 181.1v3.5M266.3 181.1h2M267.3 181.1v3.5M269.1 181.1v2.5a.97 .97 0 0 0 .9 1 .97 .97 0 0 0 1-1v-2.5M272.1 181.1a1.82 1.82 0 0 1 1.7 .3l.3 .6-.1 1.9-.2 .4a1.82 1.82 0 0 1-1.7 .3zM275.2 182.6h1.1M276.7 181.1h-1.5v3.5h1.5M279.2 182.6h1.1M280.7 181.1h-1.5v3.5h1.5M283.6 181.1v3.5l-2-3.5v3.5M284.4 181.1l1.2 3.5 1.1-3.5"/>
<path d="M287.5 182.6h1.2M289.1 181.1h-1.6v3.5h1.6M290 181.1v3.5h1.6M292.8 181.3a.97 .97 0 0 1 1-.2 .97 .97 0 0 1 .6 .9v1.6a.97 .97 0 0 1-1 1 .97 .97 0 0 1-1-1v-1.6zM295.4 183a1.72 1.72 0 0 0 1.7-.3 .97 .97 0 0 0 .1-1.1 .97 .97 0 0 0-.9-.5h-.9v3.5M298.2 182.6h1.2M299.8 181.1h-1.6v3.5h1.6M304.2 181.1h-1.4l-.5 .5-.1 2.4 .4 .5 1.6 .1v-2h-.6M305.3 182.6h1.1M306.8 181.1h-1.5v3.5h1.5M309.7 181.1v3.5l-2-3.5v3.5M310.8 182.6h1.2"/>
<path d="M312.4 181.1h-1.6v3.5h1.6M313.3 183a1.72 1.72 0 0 0 1.7-.3 .97 .97 0 0 0 .1-1.1 .97 .97 0 0 0-.9-.5h-.9v3.5M314.4 183l.8 1.6M315.9 184.6l1.2-3.5 1.2 3.5M316.2 183.7h1.8M318.8 181.1h1.9M319.8 181.1v3.5M321.8 181.3a.97 .97 0 0 1 1-.2 .97 .97 0 0 1 .6 .9v1.6a.97 .97 0 0 1-1 1 .97 .97 0 0 1-.9-1v-1.6zM324.4 183a1.72 1.72 0 0 0 1.7-.3 .97 .97 0 0 0 .2-1.1 .97 .97 0 0 0-.9-.5h-1v3.5M325.6 183l.7 1.6"/>
<circle cx="39.7" cy="102.8" r="7.1"/>
<circle cx="69.7" cy="102.8" r="2.5"/>
<circle cx="99.7" cy="102.8" r="7.1"/>
<circle cx="129.7" cy="102.8" r="7.1"/>
<circle cx="169.7" cy="117.8" r="2.5"/>
<circle cx="194.7" cy="102.8" r="7.1"/>
<circle cx="219.7" cy="117.8" r="2.5"/>
<circle cx="259.7" cy="102.8" r="7.1"/>
<circle cx="289.7" cy="102.8" r="2.5"/>
<circle cx="319.7" cy="102.8" r="7.1"/>
<circle cx="194.7" cy="132.8" r="7.1"/>
<circle cx="39.7" cy="152.8" r="7.1"/>
<circle cx="69.7" cy="152.8" r="2.5"/>
<circle cx="99.7" cy="152.8" r="7.1"/>
<circle cx="129.7" cy="152.8" r="7.1"/>
<circle cx="259.7" cy="152.8" r="7.1"/>
<circle cx="289.7" cy="152.8" r="7.1"/>
<circle cx="319.7" cy="152.8" r="7.1"/>
<circle cx="349.7" cy="152.8" r="7.1"/>
<circle cx="194.7" cy="172.8" r="7.1"/>
<circle cx="169.7" cy="187.8" r="2.5"/>
<circle cx="219.7" cy="187.8" r="2.5"/>
<circle cx="39.7" cy="202.8" r="7.1"/>
<circle cx="59.7" cy="202.8" r="2.5"/>
<circle cx="79.7" cy="202.8" r="2.5"/>
<circle cx="99.7" cy="202.8" r="7.1"/>
<circle cx="129.7" cy="202.8" r="7.1"/>
<circle cx="194.7" cy="202.8" r="7.1"/>
<circle cx="259.7" cy="202.8" r="7.1"/>
<circle cx="289.7" cy="202.8" r="7.1"/>
<circle cx="319.7" cy="202.8" r="7.1"/>
<circle cx="349.7" cy="202.8" r="7.1"/>
<circle cx="379.6" cy="202.8" r="2.5"/>
</g>
<g font-size="7.2" fill="#808080">
<text x="390" y="148.4" transform="rotate(-90 390 148.4)">(c) 2021</text>
<text x="382.4" y="179.2" transform="rotate(-90 382.4 179.2)">RAINBOW by SYD X. REY</text>
</g>
<g font-size="2.5" fill="#808080">
<text x="36.6" y="88.7">Wave</text>
<text x="65.7" y="88.7">Octave</text>
<text x="95.7" y="88.7">Detune</text>
<text x="125.4" y="88.7">Amount</text>
<text x="253.1" y="88.7">Cutoff/Reso</text>
<text x="285.5" y="88.7">2nd/4th</text>
<text x="305.7" y="88.7">EG Amount/Kbd Tracking</text>
<text x="188.6" y="93.7">Rate/Wave</text>
<text x="203.9" y="113.7">MIDI Sync</text>
<text x="187.5" y="123.7">Amount/Dest</text>
<text x="33.2" y="138.7">Wave/PWM</text>
<text x="65.7" y="138.7">Octave</text>
<text x="95.7" y="138.7">Detune</text>
<text x="125.4" y="138.7">Amount</text>
<text x="256.2" y="138.7">Attack</text>
<text x="286.1" y="138.7">Decay</text>
<text x="315.5" y="138.7">Sustain</text>
<text x="345.1" y="138.7">Release</text>
<text x="188.6" y="163.7">Rate/Wave</text>
<text x="203.9" y="183.7">MIDI Sync</text>
<text x="30.6" y="188.7">Wave/PWM/Sub</text>
<text x="56.9" y="188.7">Sync</text>
<text x="75.7" y="188.7">Octave</text>
<text x="95.7" y="188.7">Detune</text>
<text x="125.4" y="188.7">Amount</text>
<text x="256.2" y="188.7">Attack</text>
<text x="286.1" y="188.7">Decay</text>
<text x="315.5" y="188.7">Sustain</text>
<text x="345.1" y="188.7">Release</text>
<text x="374.1" y="188.7">AMP/EG3</text>
<text x="187.5" y="193.7">Amount/Dest</text>
</g>
<g font-size="1.1" fill="#808080">
<text x="66" y="91.6">R</text>
<text x="68.2" y="91.6">C</text>
<text x="70.1" y="91.6">G</text>
<text x="72.1" y="91.6">B</text>
<text x="286" y="91.6">R</text>
<text x="288.2" y="91.6">C</text>
<text x="290" y="91.6">G</text>
<text x="292.1" y="91.6">B</text>
<text x="166" y="106.6">R</text>
<text x="168.2" y="106.6">C</text>
<text x="170.1" y="106.6">G</text>
<text x="172.1" y="106.6">B</text>
<text x="216" y="106.6">R</text>
<text x="218.2" y="106.6">C</text>
<text x="220.1" y="106.6">G</text>
<text x="222.1" y="106.6">B</text>
<text x="66" y="141.6">R</text>
<text x="68.2" y="141.6">C</text>
<text x="70.1" y="141.6">G</text>
<text x="72.1" y="141.6">B</text>
<text x="166" y="176.6">R</text>
<text x="168.2" y="176.6">C</text>
<text x="170.1" y="176.6">G</text>
<text x="172.1" y="176.6">B</text>
<text x="216" y="176.6">R</text>
<text x="218.2" y="176.6">C</text>
<text x="220.1" y="176.6">G</text>
<text x="222.1" y="176.6">B</text>
<text x="56" y="191.6">R</text>
<text x="58.2" y="191.6">C</text>
<text x="60.1" y="191.6">G</text>
<text x="62.1" y="191.6">B</text>
<text x="76" y="191.6">R</text>
<text x="78.2" y="191.6">C</text>
<text x="80.1" y="191.6">G</text>
<text x="82.1" y="191.6">B</text>
<text x="376" y="191.6">R</text>
<text x="378.2" y="191.6">C</text>
<text x="380" y="191.6">G</text>
<text x="382.1" y="191.6">B</text>
</g>
</svg>
